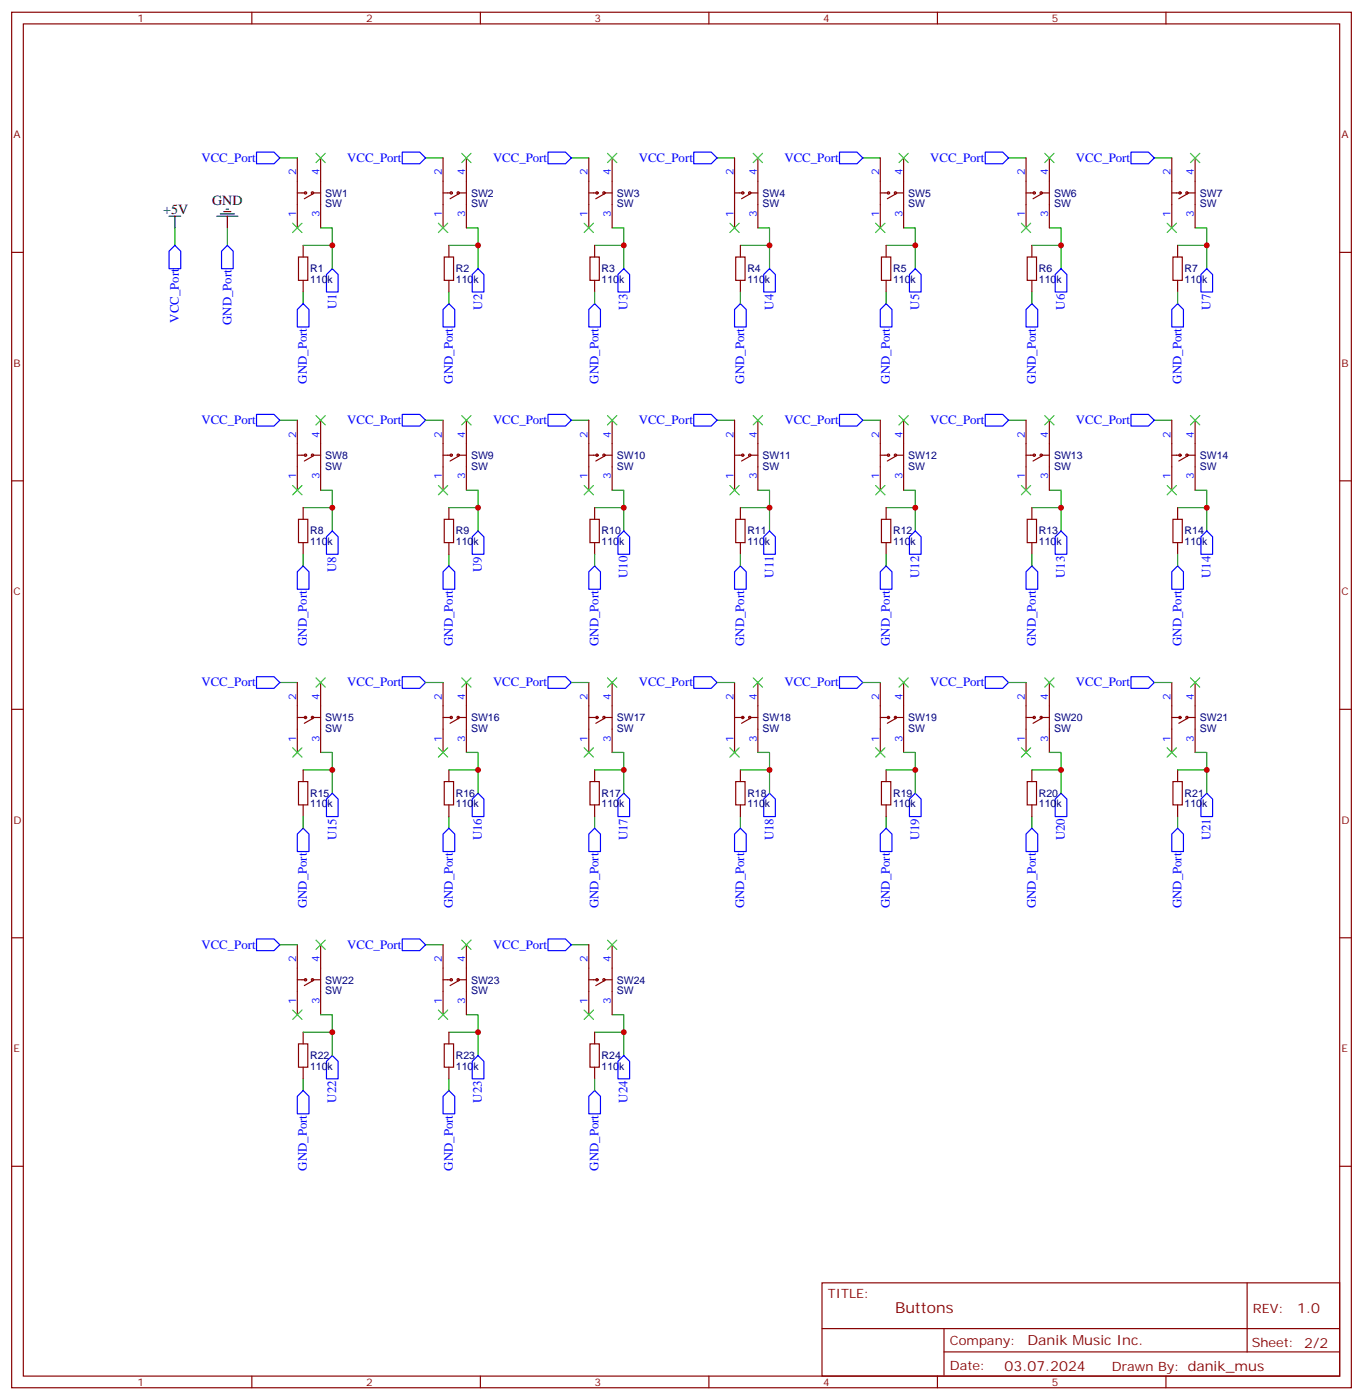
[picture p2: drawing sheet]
<svg xmlns="http://www.w3.org/2000/svg" width="412mm" height="424mm" viewBox="0 0 412 424" stroke-linecap="round" stroke-linejoin="round" font-family="sans-serif">
<g fill="none" stroke="#870000" stroke-width=".35">
<path d="M3.5 3.7h405.4v416.3h-405.4zM7.1 7.2h398.2v409.3h-398.2zM76.2 3.7v3.5M145.3 3.7v3.5M214.5 3.7v3.5M283.6 3.7v3.5M352.8 3.7v3.5M90 47.8v21.2M90 58.4h2.4M94.5 58.7l-2.4 1.4M94.5 58.4h2.5M97 47.8v21.2"/>
<path d="M134.1 58.4h2.4M134.1 47.8v21.2M138.6 58.4h2.5M138.6 58.7l-2.4 1.4M141.1 47.8v21.2M178.2 58.4h2.4M178.2 47.8v21.2M182.7 58.4h2.5M182.7 58.7l-2.4 1.4M185.2 47.8v21.2M222.2 58.4h2.5M222.2 47.8v21.2"/>
<path d="M226.8 58.4h2.5M226.8 58.7l-2.4 1.4M229.3 47.8v21.2M266.3 58.4h2.5M266.3 47.8v21.2M270.9 58.4h2.5M270.9 58.7l-2.4 1.4M273.4 47.8v21.2M310.4 58.4h2.5M310.4 47.8v21.2M315 58.4h2.5M315 58.7l-2.4 1.4"/>
<path d="M317.5 47.8v21.2M354.5 58.4h2.5M354.5 47.8v21.2M359.1 58.4h2.5M359.1 58.7l-2.4 1.4M361.6 47.8v21.2M3.5 76.4h3.6M90.3 77.8h2.8v7h-2.8zM91.7 74.3v3.5M134.4 77.8h2.8v7h-2.8zM135.8 74.3v3.5M178.5 77.8h2.8v7h-2.8z"/>
<path d="M179.9 74.3v3.5M222.6 77.8h2.8v7h-2.8zM224 74.3v3.5M266.7 77.8h2.8v7h-2.8zM268.1 74.3v3.5M310.8 77.8h2.8v7h-2.8zM312.2 74.3v3.5M354.9 77.8h2.8v7h-2.8zM356.3 74.3v3.5M405.3 76.4h3.6M91.7 84.8v3.6M135.8 84.8v3.6"/>
<path d="M179.9 84.8v3.6M224 84.8v3.6M268.1 84.8v3.6M312.2 84.8v3.6M356.3 84.8v3.6M90 127.2v21.1M90 137.8h2.4M94.5 137.8h2.5M94.5 138.1l-2.4 1.4M97 127.2v21.1M134.1 127.2v21.1M134.1 137.8h2.4"/>
<path d="M138.6 138.1l-2.4 1.4M138.6 137.8h2.5M141.1 127.2v21.1M178.2 127.2v21.1M178.2 137.8h2.4M182.7 137.8h2.5M182.7 138.1l-2.4 1.4M185.2 127.2v21.1M222.2 127.2v21.1M222.2 137.8h2.5M226.8 137.8h2.5M226.8 138.1l-2.4 1.4"/>
<path d="M229.3 127.2v21.1M266.3 127.2v21.1M266.3 137.8h2.5M270.9 137.8h2.5M270.9 138.1l-2.4 1.4M273.4 127.2v21.1M310.4 127.2v21.1M310.4 137.8h2.5M315 137.8h2.5M315 138.1l-2.4 1.4M317.5 127.2v21.1M354.5 127.2v21.1"/>
<path d="M354.5 137.8h2.5M359.1 137.8h2.5M359.1 138.1l-2.4 1.4M361.6 127.2v21.1M3.5 145.5h3.6M90.3 157.2h2.8v7h-2.8zM91.7 153.6v3.6M134.4 157.2h2.8v7h-2.8zM135.8 153.6v3.6M178.5 157.2h2.8v7h-2.8zM179.9 153.6v3.6M222.6 157.2h2.8v7h-2.8z"/>
<path d="M224 153.6v3.6M266.7 157.2h2.8v7h-2.8zM268.1 153.6v3.6M310.8 157.2h2.8v7h-2.8zM312.2 153.6v3.6M354.9 157.2h2.8v7h-2.8zM356.3 153.6v3.6M405.3 145.5h3.6M91.7 164.2v3.5M135.8 164.2v3.5M179.9 164.2v3.5M224 164.2v3.5"/>
<path d="M268.1 164.2v3.5M312.2 164.2v3.5M356.3 164.2v3.5M3.5 214.7h3.6M90 206.6v21.1M90 217.1h2.4M94.5 217.1h2.5M94.5 217.5l-2.4 1.4M97 206.6v21.1M134.1 206.6v21.1M134.1 217.1h2.4M138.6 217.1h2.5"/>
<path d="M138.6 217.5l-2.4 1.4M141.1 206.6v21.1M178.2 206.6v21.1M178.2 217.1h2.4M182.7 217.1h2.5M182.7 217.5l-2.4 1.4M185.2 206.6v21.1M222.2 206.6v21.1M222.2 217.1h2.5M226.8 217.1h2.5M226.8 217.5l-2.4 1.4M229.3 206.6v21.1"/>
<path d="M266.3 206.6v21.1M266.3 217.1h2.5M270.9 217.1h2.5M270.9 217.5l-2.4 1.4M273.4 206.6v21.1M310.4 206.6v21.1M310.4 217.1h2.5M315 217.1h2.5M315 217.5l-2.4 1.4M317.5 206.6v21.1M354.5 206.6v21.1M354.5 217.1h2.5"/>
<path d="M359.1 217.5l-2.4 1.4M359.1 217.1h2.5M361.6 206.6v21.1M405.3 214.7h3.6M90.3 236.5h2.8v7.1h-2.8zM91.7 233v3.5M134.4 236.5h2.8v7.1h-2.8zM135.8 233v3.5M178.5 236.5h2.8v7.1h-2.8zM179.9 233v3.5M222.6 236.5h2.8v7.1h-2.8zM224 233v3.5"/>
<path d="M266.7 236.5h2.8v7.1h-2.8zM268.1 233v3.5M310.8 236.5h2.8v7.1h-2.8zM312.2 233v3.5M354.9 236.5h2.8v7.1h-2.8zM356.3 233v3.5M91.7 243.6v3.5M135.8 243.6v3.5M179.9 243.6v3.5M224 243.6v3.5M268.1 243.6v3.5M312.2 243.6v3.5"/>
<path d="M356.3 243.6v3.5M3.5 283.8h3.6M90 285.9v21.2M90 296.5h2.4M94.5 296.9l-2.4 1.4M94.5 296.5h2.5M97 285.9v21.2M134.1 285.9v21.2M134.1 296.5h2.4M138.6 296.5h2.5M138.6 296.9l-2.4 1.4M141.1 285.9v21.2"/>
<path d="M178.2 285.9v21.2M178.2 296.5h2.4M182.7 296.5h2.5M182.7 296.9l-2.4 1.4M185.2 285.9v21.2M405.3 283.8h3.6M90.3 315.9h2.8v7.1h-2.8zM91.7 312.4v3.5M134.4 315.9h2.8v7.1h-2.8zM135.8 312.4v3.5M178.5 315.9h2.8v7.1h-2.8zM179.9 312.4v3.5"/>
<path d="M91.7 323v3.5M135.8 323v3.5M179.9 323v3.5M3.5 353h3.6M405.3 353h3.6M248.7 388.2h156.6v28.3h-156.6zM377.3 388.3v20.8M76.2 416.5v3.5M145.3 416.5v3.5M214.5 416.5v3.5M248.7 402.1h156.5M283.6 416.5v3.5"/>
<path d="M285.6 409.1h119.6M285.6 402.1v14.1M352.8 416.5v3.5"/>
<circle cx="92.4" cy="58.4" r=".35"/>
<circle cx="94.5" cy="58.4" r=".35"/>
<circle cx="136.5" cy="58.4" r=".35"/>
<circle cx="138.6" cy="58.4" r=".35"/>
<circle cx="180.6" cy="58.4" r=".35"/>
<circle cx="182.7" cy="58.4" r=".35"/>
<circle cx="224.7" cy="58.4" r=".35"/>
<circle cx="226.8" cy="58.4" r=".35"/>
<circle cx="268.8" cy="58.4" r=".35"/>
<circle cx="270.9" cy="58.4" r=".35"/>
<circle cx="312.9" cy="58.4" r=".35"/>
<circle cx="315" cy="58.4" r=".35"/>
<circle cx="357" cy="58.4" r=".35"/>
<circle cx="359.1" cy="58.4" r=".35"/>
<circle cx="92.4" cy="137.8" r=".35"/>
<circle cx="94.5" cy="137.8" r=".35"/>
<circle cx="136.5" cy="137.8" r=".35"/>
<circle cx="138.6" cy="137.8" r=".35"/>
<circle cx="180.6" cy="137.8" r=".35"/>
<circle cx="182.7" cy="137.8" r=".35"/>
<circle cx="224.7" cy="137.8" r=".35"/>
<circle cx="226.8" cy="137.8" r=".35"/>
<circle cx="268.8" cy="137.8" r=".35"/>
<circle cx="270.9" cy="137.8" r=".35"/>
<circle cx="312.9" cy="137.8" r=".35"/>
<circle cx="315" cy="137.8" r=".35"/>
<circle cx="357" cy="137.8" r=".35"/>
<circle cx="359.1" cy="137.8" r=".35"/>
<circle cx="92.4" cy="217.1" r=".35"/>
<circle cx="94.5" cy="217.1" r=".35"/>
<circle cx="136.5" cy="217.1" r=".35"/>
<circle cx="138.6" cy="217.1" r=".35"/>
<circle cx="180.6" cy="217.1" r=".35"/>
<circle cx="182.7" cy="217.1" r=".35"/>
<circle cx="224.7" cy="217.1" r=".35"/>
<circle cx="226.8" cy="217.1" r=".35"/>
<circle cx="268.8" cy="217.1" r=".35"/>
<circle cx="270.9" cy="217.1" r=".35"/>
<circle cx="312.9" cy="217.1" r=".35"/>
<circle cx="315" cy="217.1" r=".35"/>
<circle cx="357" cy="217.1" r=".35"/>
<circle cx="359.1" cy="217.1" r=".35"/>
<circle cx="92.4" cy="296.5" r=".35"/>
<circle cx="94.5" cy="296.5" r=".35"/>
<circle cx="136.5" cy="296.5" r=".35"/>
<circle cx="138.6" cy="296.5" r=".35"/>
<circle cx="180.6" cy="296.5" r=".35"/>
<circle cx="182.7" cy="296.5" r=".35"/>
</g>
<g fill="none" stroke="#008700" stroke-width=".35">
<path d="M84.7 47.8h5.3M128.8 47.8h5.3M172.9 47.8h5.3M217 47.8h5.2M261.1 47.8h5.2M305.2 47.8h5.2M349.2 47.8h5.3M52.9 69v5.3M68.8 69v5.3M91.7 74.3h8.8M97 69h3.5v12.3M135.8 74.3h8.8"/>
<path d="M141.1 69h3.5v12.3M179.9 74.3h8.8M185.2 69h3.5v12.3M224 74.3h8.8M229.3 69h3.5v12.3M268.1 74.3h8.8M273.4 69h3.5v12.3M312.2 74.3h8.8M317.5 69h3.5v12.3M356.3 74.3h8.8M361.6 69h3.5v12.3M91.7 88.4v3.5"/>
<path d="M135.8 88.4v3.5M179.9 88.4v3.5M224 88.4v3.5M268.1 88.4v3.5M312.2 88.4v3.5M356.3 88.4v3.5M84.7 127.2h5.3M128.8 127.2h5.3M172.9 127.2h5.3M217 127.2h5.2M261.1 127.2h5.2M305.2 127.2h5.2"/>
<path d="M349.2 127.2h5.3M91.7 153.6h8.8M97 148.3h3.5v12.4M135.8 153.6h8.8M141.1 148.3h3.5v12.4M179.9 153.6h8.8M185.2 148.3h3.5v12.4M224 153.6h8.8M229.3 148.3h3.5v12.4M268.1 153.6h8.8M273.4 148.3h3.5v12.4M312.2 153.6h8.8"/>
<path d="M317.5 148.3h3.5v12.4M356.3 153.6h8.8M361.6 148.3h3.5v12.4M91.7 167.7v3.6M135.8 167.7v3.6M179.9 167.7v3.6M224 167.7v3.6M268.1 167.7v3.6M312.2 167.7v3.6M356.3 167.7v3.6M84.7 206.6h5.3M128.8 206.6h5.3"/>
<path d="M172.9 206.6h5.3M217 206.6h5.2M261.1 206.6h5.2M305.2 206.6h5.2M349.2 206.6h5.3M91.7 233h8.8M97 227.7h3.5v12.4M135.8 233h8.8M141.1 227.7h3.5v12.4M179.9 233h8.8M185.2 227.7h3.5v12.4M224 233h8.8"/>
<path d="M229.3 227.7h3.5v12.4M268.1 233h8.8M273.4 227.7h3.5v12.4M312.2 233h8.8M317.5 227.7h3.5v12.4M356.3 233h8.8M361.6 227.7h3.5v12.4M91.7 247.1v3.5M135.8 247.1v3.5M179.9 247.1v3.5M224 247.1v3.5M268.1 247.1v3.5"/>
<path d="M312.2 247.1v3.5M356.3 247.1v3.5M84.7 285.9h5.3M128.8 285.9h5.3M172.9 285.9h5.3M91.7 312.4h8.8M97 307.1h3.5v12.3M135.8 312.4h8.8M141.1 307.1h3.5v12.3M179.9 312.4h8.8M185.2 307.1h3.5v12.3M91.7 326.5v3.5"/>
<path d="M135.8 326.5v3.5M179.9 326.5v3.5"/>
</g>
<g fill="none" stroke="#00f" stroke-width=".35">
<path d="M77.6 46h5.3l1.8 1.8-1.8 1.8h-5.3zM121.7 46h5.3l1.8 1.8-1.8 1.8h-5.3zM165.8 46h5.3l1.8 1.8-1.8 1.8h-5.3zM209.9 46h5.3l1.8 1.8-1.8 1.8h-5.3zM254 46h5.3l1.8 1.8-1.8 1.8h-5.3zM298.1 46h5.3l1.8 1.8-1.8 1.8h-5.3zM342.2 46h5.3l1.7 1.8-1.7 1.8h-5.3zM52.9 74.3l1.8 1.7v5.3h-3.5v-5.3zM68.8 74.3l1.8 1.7v5.3h-3.6v-5.3zM90 93.7l1.7-1.8 1.8 1.8v5.3h-3.5zM98.8 83.1l1.7-1.8 1.8 1.8v5.3h-3.5zM134.1 93.7l1.7-1.8 1.8 1.8v5.3h-3.5z"/>
<path d="M142.9 83.1l1.7-1.8 1.8 1.8v5.3h-3.5zM179.9 91.9l1.8 1.8v5.3h-3.5v-5.3zM187 83.1l1.7-1.8 1.8 1.8v5.3h-3.5zM222.2 93.7l1.8-1.8 1.8 1.8v5.3h-3.6zM232.8 81.3l1.8 1.8v5.3h-3.5v-5.3zM266.3 93.7l1.8-1.8 1.8 1.8v5.3h-3.6zM275.2 83.1l1.7-1.8 1.8 1.8v5.3h-3.5zM310.4 93.7l1.8-1.8 1.8 1.8v5.3h-3.6zM319.3 83.1l1.7-1.8 1.8 1.8v5.3h-3.5zM354.5 93.7l1.8-1.8 1.8 1.8v5.3h-3.6zM365.1 81.3l1.8 1.8v5.3h-3.5v-5.3zM77.6 125.4h5.3l1.8 1.8-1.8 1.7h-5.3z"/>
<path d="M121.7 125.4h5.3l1.8 1.8-1.8 1.7h-5.3zM165.8 125.4h5.3l1.8 1.8-1.8 1.7h-5.3zM209.9 125.4h5.3l1.8 1.8-1.8 1.7h-5.3zM254 125.4h5.3l1.8 1.8-1.8 1.7h-5.3zM298.1 125.4h5.3l1.8 1.8-1.8 1.7h-5.3zM342.2 125.4h5.3l1.7 1.8-1.7 1.7h-5.3zM91.7 171.3l1.8 1.7v5.3h-3.5v-5.3zM100.5 160.7l1.8 1.8v5.2h-3.5v-5.2zM135.8 171.3l1.8 1.7v5.3h-3.5v-5.3zM144.6 160.7l1.8 1.8v5.2h-3.5v-5.2zM179.9 171.3l1.8 1.7v5.3h-3.5v-5.3zM188.7 160.7l1.8 1.8v5.2h-3.5v-5.2z"/>
<path d="M224 171.3l1.8 1.7v5.3h-3.6v-5.3zM232.8 160.7l1.8 1.8v5.2h-3.5v-5.2zM268.1 171.3l1.8 1.7v5.3h-3.6v-5.3zM276.9 160.7l1.8 1.8v5.2h-3.5v-5.2zM310.4 173l1.8-1.7 1.8 1.7v5.3h-3.6zM321 160.7l1.8 1.8v5.2h-3.5v-5.2zM356.3 171.3l1.8 1.7v5.3h-3.6v-5.3zM365.1 160.7l1.8 1.8v5.2h-3.5v-5.2zM77.6 204.8h5.3l1.8 1.8-1.8 1.7h-5.3zM121.7 204.8h5.3l1.8 1.8-1.8 1.7h-5.3zM165.8 204.8h5.3l1.8 1.8-1.8 1.7h-5.3zM209.9 204.8h5.3l1.8 1.8-1.8 1.7h-5.3z"/>
<path d="M254 204.8h5.3l1.8 1.8-1.8 1.7h-5.3zM298.1 204.8h5.3l1.8 1.8-1.8 1.7h-5.3zM342.2 204.8h5.3l1.7 1.8-1.7 1.7h-5.3zM91.7 250.6l1.8 1.8v5.3h-3.5v-5.3zM100.5 240.1l1.8 1.7v5.3h-3.5v-5.3zM135.8 250.6l1.8 1.8v5.3h-3.5v-5.3zM144.6 240.1l1.8 1.7v5.3h-3.5v-5.3zM179.9 250.6l1.8 1.8v5.3h-3.5v-5.3zM188.7 240.1l1.8 1.7v5.3h-3.5v-5.3zM224 250.6l1.8 1.8v5.3h-3.6v-5.3zM232.8 240.1l1.8 1.7v5.3h-3.5v-5.3zM266.3 252.4l1.8-1.8 1.8 1.8v5.3h-3.6z"/>
<path d="M276.9 240.1l1.8 1.7v5.3h-3.5v-5.3zM312.2 250.6l1.8 1.8v5.3h-3.6v-5.3zM321 240.1l1.8 1.7v5.3h-3.5v-5.3zM356.3 250.6l1.8 1.8v5.3h-3.6v-5.3zM365.1 240.1l1.8 1.7v5.3h-3.5v-5.3zM77.6 284.2h5.3l1.8 1.7-1.8 1.8h-5.3zM121.7 284.2h5.3l1.8 1.7-1.8 1.8h-5.3zM165.8 284.2h5.3l1.8 1.7-1.8 1.8h-5.3zM100.5 319.4l1.8 1.8v5.3h-3.5v-5.3zM144.6 319.4l1.8 1.8v5.3h-3.5v-5.3zM188.7 319.4l1.8 1.8v5.3h-3.5v-5.3zM90 331.8l1.7-1.8 1.8 1.8v5.3h-3.5z"/>
<path d="M134.1 331.8l1.7-1.8 1.8 1.8v5.3h-3.5zM179.9 330l1.8 1.8v5.3h-3.5v-5.3z"/>
</g>
<path d="M51.2 65.4h3.5M52.9 65.4v3.6M65.6 65.4h6.4M66.7 64.7h4.2M67.7 64h2.1M68.4 63.3h.7M68.8 65.4v3.6" fill="none" stroke="#000" stroke-width=".35"/>
<g fill="none" stroke="#3c3" stroke-width=".35">
<path d="M95.6 46.4l2.8 2.8M98.4 46.4l-2.8 2.8M139.7 46.4l2.8 2.8M142.5 46.4l-2.8 2.8M183.8 46.4l2.8 2.8M186.6 46.4l-2.8 2.8M227.9 46.4l2.8 2.8M230.7 46.4l-2.8 2.8M272 46.4l2.8 2.8M274.8 46.4l-2.8 2.8M316.1 46.4l2.8 2.8M318.9 46.4l-2.8 2.8"/>
<path d="M360.2 46.4l2.8 2.8M363 46.4l-2.8 2.8M88.5 67.6l2.9 2.8M91.4 67.6l-2.9 2.8M132.6 67.6l2.9 2.8M135.5 67.6l-2.9 2.8M176.7 67.6l2.9 2.8M179.6 67.6l-2.9 2.8M220.8 67.6l2.9 2.8M223.7 67.6l-2.9 2.8M264.9 67.6l2.9 2.8M267.8 67.6l-2.9 2.8"/>
<path d="M309 67.6l2.9 2.8M311.9 67.6l-2.9 2.8M353.1 67.6l2.9 2.8M356 67.6l-2.9 2.8M95.6 125.8l2.8 2.8M98.4 125.8l-2.8 2.8M139.7 125.8l2.8 2.8M142.5 125.8l-2.8 2.8M183.8 125.8l2.8 2.8M186.6 125.8l-2.8 2.8M227.9 125.8l2.8 2.8M230.7 125.8l-2.8 2.8"/>
<path d="M272 125.8l2.8 2.8M274.8 125.8l-2.8 2.8M316.1 125.8l2.8 2.8M318.9 125.8l-2.8 2.8M360.2 125.8l2.8 2.8M363 125.8l-2.8 2.8M88.5 146.9l2.9 2.9M91.4 146.9l-2.9 2.9M132.6 146.9l2.9 2.9M135.5 146.9l-2.9 2.9M176.7 146.9l2.9 2.9M179.6 146.9l-2.9 2.9"/>
<path d="M220.8 146.9l2.9 2.9M223.7 146.9l-2.9 2.9M264.9 146.9l2.9 2.9M267.8 146.9l-2.9 2.9M309 146.9l2.9 2.9M311.9 146.9l-2.9 2.9M353.1 146.9l2.9 2.9M356 146.9l-2.9 2.9M95.6 205.1l2.8 2.9M98.4 205.1l-2.8 2.9M139.7 205.1l2.8 2.9M142.5 205.1l-2.8 2.9"/>
<path d="M183.8 205.1l2.8 2.9M186.6 205.1l-2.8 2.9M227.9 205.1l2.8 2.9M230.7 205.1l-2.8 2.9M272 205.1l2.8 2.9M274.8 205.1l-2.8 2.9M316.1 205.1l2.8 2.9M318.9 205.1l-2.8 2.9M360.2 205.1l2.8 2.9M363 205.1l-2.8 2.9M88.5 226.3l2.9 2.8M91.4 226.3l-2.9 2.8"/>
<path d="M132.6 226.3l2.9 2.8M135.5 226.3l-2.9 2.8M176.7 226.3l2.9 2.8M179.6 226.3l-2.9 2.8M220.8 226.3l2.9 2.8M223.7 226.3l-2.9 2.8M264.9 226.3l2.9 2.8M267.8 226.3l-2.9 2.8M309 226.3l2.9 2.8M311.9 226.3l-2.9 2.8M353.1 226.3l2.9 2.8M356 226.3l-2.9 2.8"/>
<path d="M95.6 284.5l2.8 2.8M98.4 284.5l-2.8 2.8M139.7 284.5l2.8 2.8M142.5 284.5l-2.8 2.8M183.8 284.5l2.8 2.8M186.6 284.5l-2.8 2.8M88.5 305.7l2.9 2.8M91.4 305.7l-2.9 2.8M132.6 305.7l2.9 2.8M135.5 305.7l-2.9 2.8M176.7 305.7l2.9 2.8M179.6 305.7l-2.9 2.8"/>
</g>
<g fill="#c00">
<circle cx="188.7" cy="74.3" r=".88"/>
<circle cx="232.8" cy="74.3" r=".88"/>
<circle cx="276.9" cy="74.3" r=".88"/>
<circle cx="321" cy="74.3" r=".88"/>
<circle cx="365.1" cy="74.3" r=".88"/>
<circle cx="100.5" cy="312.4" r=".88"/>
<circle cx="144.6" cy="312.4" r=".88"/>
<circle cx="188.7" cy="312.4" r=".88"/>
<circle cx="365.1" cy="233" r=".88"/>
<circle cx="321" cy="233" r=".88"/>
<circle cx="276.9" cy="233" r=".88"/>
<circle cx="232.8" cy="233" r=".88"/>
<circle cx="188.7" cy="233" r=".88"/>
<circle cx="144.6" cy="233" r=".88"/>
<circle cx="100.5" cy="233" r=".88"/>
<circle cx="144.6" cy="153.6" r=".88"/>
<circle cx="188.7" cy="153.6" r=".88"/>
<circle cx="232.8" cy="153.6" r=".88"/>
<circle cx="276.9" cy="153.6" r=".88"/>
<circle cx="321" cy="153.6" r=".88"/>
<circle cx="365.1" cy="153.6" r=".88"/>
<circle cx="100.5" cy="153.6" r=".88"/>
<circle cx="144.6" cy="74.3" r=".88"/>
<circle cx="100.5" cy="74.3" r=".88"/>
</g>
<text font-size="4.6" fill="#800" x="270.8" y="397.3">Buttons</text>
<g font-size="4.2">
<text x="49.4" y="64.7">+5V</text>
<text x="64.2" y="62.1">GND</text>
</g>
<g font-size="4.2" fill="#800">
<text x="392.5" y="397.5">1.0</text>
<text x="310.9" y="407.1">Danik Music Inc.</text>
<text x="304" y="414.9">03.07.2024</text>
</g>
<g font-size="3.9" fill="#00f">
<text x="61" y="49">VCC_Port</text>
<text x="105.1" y="49">VCC_Port</text>
<text x="149.2" y="49">VCC_Port</text>
<text x="193.3" y="49">VCC_Port</text>
<text x="237.4" y="49">VCC_Port</text>
<text x="281.5" y="49">VCC_Port</text>
<text x="325.6" y="49">VCC_Port</text>
<text x="101.8" y="93.5" transform="rotate(-90 101.8 93.5)">U1</text>
<text x="145.9" y="93.7" transform="rotate(-90 145.9 93.7)">U2</text>
<text x="189.9" y="93.7" transform="rotate(-90 189.9 93.7)">U3</text>
<text x="234" y="93.7" transform="rotate(-90 234 93.7)">U4</text>
<text x="278.1" y="93.7" transform="rotate(-90 278.1 93.7)">U5</text>
<text x="322.2" y="93.7" transform="rotate(-90 322.2 93.7)">U6</text>
<text x="366.3" y="93.7" transform="rotate(-90 366.3 93.7)">U7</text>
<text x="54.1" y="97.7" transform="rotate(-90 54.1 97.7)">VCC_Port</text>
<text x="70" y="98.3" transform="rotate(-90 70 98.3)">GND_Port</text>
<text x="92.9" y="116.1" transform="rotate(-90 92.9 116.1)">GND_Port</text>
<text x="137" y="116.1" transform="rotate(-90 137 116.1)">GND_Port</text>
<text x="181.1" y="116.1" transform="rotate(-90 181.1 116.1)">GND_Port</text>
<text x="225.2" y="116.1" transform="rotate(-90 225.2 116.1)">GND_Port</text>
<text x="269.3" y="116.1" transform="rotate(-90 269.3 116.1)">GND_Port</text>
<text x="313.4" y="116.1" transform="rotate(-90 313.4 116.1)">GND_Port</text>
<text x="357.5" y="116.1" transform="rotate(-90 357.5 116.1)">GND_Port</text>
<text x="61" y="128.3">VCC_Port</text>
<text x="105.1" y="128.3">VCC_Port</text>
<text x="149.2" y="128.3">VCC_Port</text>
<text x="193.3" y="128.3">VCC_Port</text>
<text x="237.4" y="128.3">VCC_Port</text>
<text x="281.5" y="128.3">VCC_Port</text>
<text x="325.6" y="128.3">VCC_Port</text>
<text x="101.7" y="173" transform="rotate(-90 101.7 173)">U8</text>
<text x="145.8" y="173" transform="rotate(-90 145.8 173)">U9</text>
<text x="189.9" y="174.9" transform="rotate(-90 189.9 174.9)">U10</text>
<text x="234" y="174.8" transform="rotate(-90 234 174.8)">U11</text>
<text x="278.1" y="174.9" transform="rotate(-90 278.1 174.9)">U12</text>
<text x="322.2" y="174.9" transform="rotate(-90 322.2 174.9)">U13</text>
<text x="366.3" y="174.9" transform="rotate(-90 366.3 174.9)">U14</text>
<text x="92.9" y="195.5" transform="rotate(-90 92.9 195.5)">GND_Port</text>
<text x="137" y="195.5" transform="rotate(-90 137 195.5)">GND_Port</text>
<text x="181.1" y="195.5" transform="rotate(-90 181.1 195.5)">GND_Port</text>
<text x="225.2" y="195.5" transform="rotate(-90 225.2 195.5)">GND_Port</text>
<text x="269.3" y="195.5" transform="rotate(-90 269.3 195.5)">GND_Port</text>
<text x="313.4" y="195.5" transform="rotate(-90 313.4 195.5)">GND_Port</text>
<text x="357.5" y="195.5" transform="rotate(-90 357.5 195.5)">GND_Port</text>
<text x="61" y="207.7">VCC_Port</text>
<text x="105.1" y="207.7">VCC_Port</text>
<text x="149.2" y="207.7">VCC_Port</text>
<text x="193.3" y="207.7">VCC_Port</text>
<text x="237.4" y="207.7">VCC_Port</text>
<text x="281.5" y="207.7">VCC_Port</text>
<text x="325.6" y="207.7">VCC_Port</text>
<text x="101.8" y="254.3" transform="rotate(-90 101.8 254.3)">U15</text>
<text x="145.8" y="254.3" transform="rotate(-90 145.8 254.3)">U16</text>
<text x="189.9" y="254.3" transform="rotate(-90 189.9 254.3)">U17</text>
<text x="234" y="254.3" transform="rotate(-90 234 254.3)">U18</text>
<text x="278.1" y="254.3" transform="rotate(-90 278.1 254.3)">U19</text>
<text x="322.2" y="254.3" transform="rotate(-90 322.2 254.3)">U20</text>
<text x="366.3" y="254.3" transform="rotate(-90 366.3 254.3)">U21</text>
<text x="92.9" y="274.9" transform="rotate(-90 92.9 274.9)">GND_Port</text>
<text x="137" y="274.9" transform="rotate(-90 137 274.9)">GND_Port</text>
<text x="181.1" y="274.9" transform="rotate(-90 181.1 274.9)">GND_Port</text>
<text x="225.2" y="274.9" transform="rotate(-90 225.2 274.9)">GND_Port</text>
<text x="269.3" y="274.9" transform="rotate(-90 269.3 274.9)">GND_Port</text>
<text x="313.4" y="274.9" transform="rotate(-90 313.4 274.9)">GND_Port</text>
<text x="357.5" y="274.9" transform="rotate(-90 357.5 274.9)">GND_Port</text>
<text x="61" y="287.1">VCC_Port</text>
<text x="105.1" y="287.1">VCC_Port</text>
<text x="149.2" y="287.1">VCC_Port</text>
<text x="101.7" y="333.7" transform="rotate(-90 101.7 333.7)">U22</text>
<text x="145.8" y="333.7" transform="rotate(-90 145.8 333.7)">U23</text>
<text x="189.9" y="333.7" transform="rotate(-90 189.9 333.7)">U24</text>
<text x="92.9" y="354.2" transform="rotate(-90 92.9 354.2)">GND_Port</text>
<text x="137" y="354.2" transform="rotate(-90 137 354.2)">GND_Port</text>
<text x="181.1" y="354.2" transform="rotate(-90 181.1 354.2)">GND_Port</text>
</g>
<g font-size="3.9" fill="#800">
<text x="250.5" y="392.8">TITLE:</text>
<text x="379.1" y="397.5">REV:</text>
<text x="287.4" y="407">Company:</text>
<text x="378.7" y="407.6">Sheet: 2/2</text>
<text x="287.4" y="414.7">Date:</text>
<text x="336.4" y="414.8">Drawn By: danik_mus</text>
</g>
<g font-size="3.2" fill="#800">
<text x="41.6" y="6.7">1</text>
<text x="110.8" y="6.7">2</text>
<text x="179.9" y="6.7">3</text>
<text x="249.1" y="6.7">4</text>
<text x="318.2" y="6.7">5</text>
<text x="4.1" y="41.8">A</text>
<text x="405.9" y="41.8">A</text>
<text x="4.1" y="110.9">B</text>
<text x="405.9" y="110.9">B</text>
<text x="4.1" y="180.1">C</text>
<text x="405.9" y="180.1">C</text>
<text x="4.1" y="249.2">D</text>
<text x="405.9" y="249.2">D</text>
<text x="4.1" y="318.4">E</text>
<text x="405.9" y="318.4">E</text>
<text x="41.6" y="419.5">1</text>
<text x="110.8" y="419.5">2</text>
<text x="179.9" y="419.5">3</text>
<text x="249.1" y="419.5">4</text>
<text x="318.2" y="419.5">5</text>
</g>
<g font-size="3.2" fill="#00f">
<text x="89.6" y="53.1" transform="rotate(-90 89.6 53.1)">2</text>
<text x="96.7" y="53.1" transform="rotate(-90 96.7 53.1)">4</text>
<text x="133.7" y="53.1" transform="rotate(-90 133.7 53.1)">2</text>
<text x="140.8" y="53.1" transform="rotate(-90 140.8 53.1)">4</text>
<text x="177.8" y="53.1" transform="rotate(-90 177.8 53.1)">2</text>
<text x="184.9" y="53.1" transform="rotate(-90 184.9 53.1)">4</text>
<text x="221.9" y="53.1" transform="rotate(-90 221.9 53.1)">2</text>
<text x="229" y="53.1" transform="rotate(-90 229 53.1)">4</text>
<text x="266" y="53.1" transform="rotate(-90 266 53.1)">2</text>
<text x="273" y="53.1" transform="rotate(-90 273 53.1)">4</text>
<text x="310.1" y="53.1" transform="rotate(-90 310.1 53.1)">2</text>
<text x="317.1" y="53.1" transform="rotate(-90 317.1 53.1)">4</text>
<text x="354.2" y="53.1" transform="rotate(-90 354.2 53.1)">2</text>
<text x="361.2" y="53.1" transform="rotate(-90 361.2 53.1)">4</text>
<text x="89.6" y="65.7" transform="rotate(-90 89.6 65.7)">1</text>
<text x="96.7" y="65.7" transform="rotate(-90 96.7 65.7)">3</text>
<text x="133.7" y="65.7" transform="rotate(-90 133.7 65.7)">1</text>
<text x="140.8" y="65.7" transform="rotate(-90 140.8 65.7)">3</text>
<text x="177.8" y="65.7" transform="rotate(-90 177.8 65.7)">1</text>
<text x="184.9" y="65.7" transform="rotate(-90 184.9 65.7)">3</text>
<text x="221.9" y="65.7" transform="rotate(-90 221.9 65.7)">1</text>
<text x="229" y="65.7" transform="rotate(-90 229 65.7)">3</text>
<text x="266" y="65.7" transform="rotate(-90 266 65.7)">1</text>
<text x="273" y="65.7" transform="rotate(-90 273 65.7)">3</text>
<text x="310.1" y="65.7" transform="rotate(-90 310.1 65.7)">1</text>
<text x="317.1" y="65.7" transform="rotate(-90 317.1 65.7)">3</text>
<text x="354.2" y="65.7" transform="rotate(-90 354.2 65.7)">1</text>
<text x="361.2" y="65.7" transform="rotate(-90 361.2 65.7)">3</text>
<text x="89.6" y="132.5" transform="rotate(-90 89.6 132.5)">2</text>
<text x="96.7" y="132.5" transform="rotate(-90 96.7 132.5)">4</text>
<text x="133.7" y="132.5" transform="rotate(-90 133.7 132.5)">2</text>
<text x="140.8" y="132.5" transform="rotate(-90 140.8 132.5)">4</text>
<text x="177.8" y="132.5" transform="rotate(-90 177.8 132.5)">2</text>
<text x="184.9" y="132.5" transform="rotate(-90 184.9 132.5)">4</text>
<text x="221.9" y="132.5" transform="rotate(-90 221.9 132.5)">2</text>
<text x="229" y="132.5" transform="rotate(-90 229 132.5)">4</text>
<text x="266" y="132.5" transform="rotate(-90 266 132.5)">2</text>
<text x="273" y="132.5" transform="rotate(-90 273 132.5)">4</text>
<text x="310.1" y="132.5" transform="rotate(-90 310.1 132.5)">2</text>
<text x="317.1" y="132.5" transform="rotate(-90 317.1 132.5)">4</text>
<text x="354.2" y="132.5" transform="rotate(-90 354.2 132.5)">2</text>
<text x="361.2" y="132.5" transform="rotate(-90 361.2 132.5)">4</text>
<text x="89.6" y="145.1" transform="rotate(-90 89.6 145.1)">1</text>
<text x="96.7" y="145.1" transform="rotate(-90 96.7 145.1)">3</text>
<text x="133.7" y="145.1" transform="rotate(-90 133.7 145.1)">1</text>
<text x="140.8" y="145.1" transform="rotate(-90 140.8 145.1)">3</text>
<text x="177.8" y="145.1" transform="rotate(-90 177.8 145.1)">1</text>
<text x="184.9" y="145.1" transform="rotate(-90 184.9 145.1)">3</text>
<text x="221.9" y="145.1" transform="rotate(-90 221.9 145.1)">1</text>
<text x="229" y="145.1" transform="rotate(-90 229 145.1)">3</text>
<text x="266" y="145.1" transform="rotate(-90 266 145.1)">1</text>
<text x="273" y="145.1" transform="rotate(-90 273 145.1)">3</text>
<text x="310.1" y="145.1" transform="rotate(-90 310.1 145.1)">1</text>
<text x="317.1" y="145.1" transform="rotate(-90 317.1 145.1)">3</text>
<text x="354.2" y="145.1" transform="rotate(-90 354.2 145.1)">1</text>
<text x="361.2" y="145.1" transform="rotate(-90 361.2 145.1)">3</text>
<text x="89.6" y="211.8" transform="rotate(-90 89.6 211.8)">2</text>
<text x="96.7" y="211.8" transform="rotate(-90 96.7 211.8)">4</text>
<text x="133.7" y="211.8" transform="rotate(-90 133.7 211.8)">2</text>
<text x="140.8" y="211.8" transform="rotate(-90 140.8 211.8)">4</text>
<text x="177.8" y="211.8" transform="rotate(-90 177.8 211.8)">2</text>
<text x="184.9" y="211.8" transform="rotate(-90 184.9 211.8)">4</text>
<text x="221.9" y="211.8" transform="rotate(-90 221.9 211.8)">2</text>
<text x="229" y="211.8" transform="rotate(-90 229 211.8)">4</text>
<text x="266" y="211.8" transform="rotate(-90 266 211.8)">2</text>
<text x="273" y="211.8" transform="rotate(-90 273 211.8)">4</text>
<text x="310.1" y="211.8" transform="rotate(-90 310.1 211.8)">2</text>
<text x="317.1" y="211.8" transform="rotate(-90 317.1 211.8)">4</text>
<text x="354.2" y="211.8" transform="rotate(-90 354.2 211.8)">2</text>
<text x="361.2" y="211.8" transform="rotate(-90 361.2 211.8)">4</text>
<text x="89.6" y="224.4" transform="rotate(-90 89.6 224.4)">1</text>
<text x="96.7" y="224.4" transform="rotate(-90 96.7 224.4)">3</text>
<text x="133.7" y="224.4" transform="rotate(-90 133.7 224.4)">1</text>
<text x="140.8" y="224.4" transform="rotate(-90 140.8 224.4)">3</text>
<text x="177.8" y="224.4" transform="rotate(-90 177.8 224.4)">1</text>
<text x="184.9" y="224.4" transform="rotate(-90 184.9 224.4)">3</text>
<text x="221.9" y="224.4" transform="rotate(-90 221.9 224.4)">1</text>
<text x="229" y="224.4" transform="rotate(-90 229 224.4)">3</text>
<text x="266" y="224.4" transform="rotate(-90 266 224.4)">1</text>
<text x="273" y="224.4" transform="rotate(-90 273 224.4)">3</text>
<text x="310.1" y="224.4" transform="rotate(-90 310.1 224.4)">1</text>
<text x="317.1" y="224.4" transform="rotate(-90 317.1 224.4)">3</text>
<text x="354.2" y="224.4" transform="rotate(-90 354.2 224.4)">1</text>
<text x="361.2" y="224.4" transform="rotate(-90 361.2 224.4)">3</text>
<text x="89.6" y="291.2" transform="rotate(-90 89.6 291.2)">2</text>
<text x="96.7" y="291.2" transform="rotate(-90 96.7 291.2)">4</text>
<text x="133.7" y="291.2" transform="rotate(-90 133.7 291.2)">2</text>
<text x="140.8" y="291.2" transform="rotate(-90 140.8 291.2)">4</text>
<text x="177.8" y="291.2" transform="rotate(-90 177.8 291.2)">2</text>
<text x="184.9" y="291.2" transform="rotate(-90 184.9 291.2)">4</text>
<text x="89.6" y="303.8" transform="rotate(-90 89.6 303.8)">1</text>
<text x="96.7" y="303.8" transform="rotate(-90 96.7 303.8)">3</text>
<text x="133.7" y="303.8" transform="rotate(-90 133.7 303.8)">1</text>
<text x="140.8" y="303.8" transform="rotate(-90 140.8 303.8)">3</text>
<text x="177.8" y="303.8" transform="rotate(-90 177.8 303.8)">1</text>
<text x="184.9" y="303.8" transform="rotate(-90 184.9 303.8)">3</text>
</g>
<g font-size="3.2" fill="#000080">
<text x="98.4" y="59.5">SW1</text>
<text x="142.5" y="59.5">SW2</text>
<text x="186.6" y="59.5">SW3</text>
<text x="230.7" y="59.5">SW4</text>
<text x="274.8" y="59.5">SW5</text>
<text x="318.9" y="59.5">SW6</text>
<text x="363" y="59.5">SW7</text>
<text x="98.4" y="62.7">SW</text>
<text x="142.5" y="62.7">SW</text>
<text x="186.6" y="62.7">SW</text>
<text x="230.7" y="62.7">SW</text>
<text x="274.8" y="62.7">SW</text>
<text x="318.9" y="62.7">SW</text>
<text x="363" y="62.7">SW</text>
<text x="93.8" y="82.4">R1</text>
<text x="137.9" y="82.4">R2</text>
<text x="182" y="82.4">R3</text>
<text x="226.1" y="82.4">R4</text>
<text x="270.2" y="82.4">R5</text>
<text x="314.3" y="82.4">R6</text>
<text x="358.4" y="82.4">R7</text>
<text x="93.8" y="85.5">110k</text>
<text x="137.9" y="85.5">110k</text>
<text x="182" y="85.5">110k</text>
<text x="226.1" y="85.5">110k</text>
<text x="270.2" y="85.5">110k</text>
<text x="314.3" y="85.5">110k</text>
<text x="358.4" y="85.5">110k</text>
<text x="98.4" y="142.1">SW</text>
<text x="98.4" y="138.9">SW8</text>
<text x="142.5" y="142.1">SW</text>
<text x="142.5" y="138.9">SW9</text>
<text x="186.6" y="142.1">SW</text>
<text x="186.6" y="138.9">SW10</text>
<text x="230.7" y="142.1">SW</text>
<text x="230.7" y="138.9">SW11</text>
<text x="274.8" y="142.1">SW</text>
<text x="274.8" y="138.9">SW12</text>
<text x="318.9" y="142.1">SW</text>
<text x="318.9" y="138.9">SW13</text>
<text x="363" y="142.1">SW</text>
<text x="363" y="138.9">SW14</text>
<text x="93.8" y="161.7">R8</text>
<text x="137.9" y="161.7">R9</text>
<text x="182" y="161.7">R10</text>
<text x="226.1" y="161.7">R11</text>
<text x="270.2" y="161.7">R12</text>
<text x="314.3" y="161.7">R13</text>
<text x="358.4" y="161.7">R14</text>
<text x="93.8" y="164.9">110k</text>
<text x="137.9" y="164.9">110k</text>
<text x="182" y="164.9">110k</text>
<text x="226.1" y="164.9">110k</text>
<text x="270.2" y="164.9">110k</text>
<text x="314.3" y="164.9">110k</text>
<text x="358.4" y="164.9">110k</text>
<text x="98.4" y="221.5">SW</text>
<text x="98.4" y="218.3">SW15</text>
<text x="142.5" y="221.5">SW</text>
<text x="142.5" y="218.3">SW16</text>
<text x="186.6" y="221.5">SW</text>
<text x="186.6" y="218.3">SW17</text>
<text x="230.7" y="221.5">SW</text>
<text x="230.7" y="218.3">SW18</text>
<text x="274.8" y="221.5">SW</text>
<text x="274.8" y="218.3">SW19</text>
<text x="318.9" y="221.5">SW</text>
<text x="318.9" y="218.3">SW20</text>
<text x="363" y="221.5">SW</text>
<text x="363" y="218.3">SW21</text>
<text x="93.8" y="244.3">110k</text>
<text x="93.8" y="241.1">R15</text>
<text x="137.9" y="244.3">110k</text>
<text x="137.9" y="241.1">R16</text>
<text x="182" y="244.3">110k</text>
<text x="182" y="241.1">R17</text>
<text x="226.1" y="244.3">110k</text>
<text x="226.1" y="241.1">R18</text>
<text x="270.2" y="244.3">110k</text>
<text x="270.2" y="241.1">R19</text>
<text x="314.3" y="244.3">110k</text>
<text x="314.3" y="241.1">R20</text>
<text x="358.4" y="244.3">110k</text>
<text x="358.4" y="241.1">R21</text>
<text x="98.4" y="297.6">SW22</text>
<text x="142.5" y="297.6">SW23</text>
<text x="186.6" y="297.6">SW24</text>
<text x="98.4" y="300.9">SW</text>
<text x="142.5" y="300.9">SW</text>
<text x="186.6" y="300.9">SW</text>
<text x="93.8" y="323.7">110k</text>
<text x="93.8" y="320.5">R22</text>
<text x="137.9" y="323.7">110k</text>
<text x="137.9" y="320.5">R23</text>
<text x="182" y="323.7">110k</text>
<text x="182" y="320.5">R24</text>
</g>
</svg>
